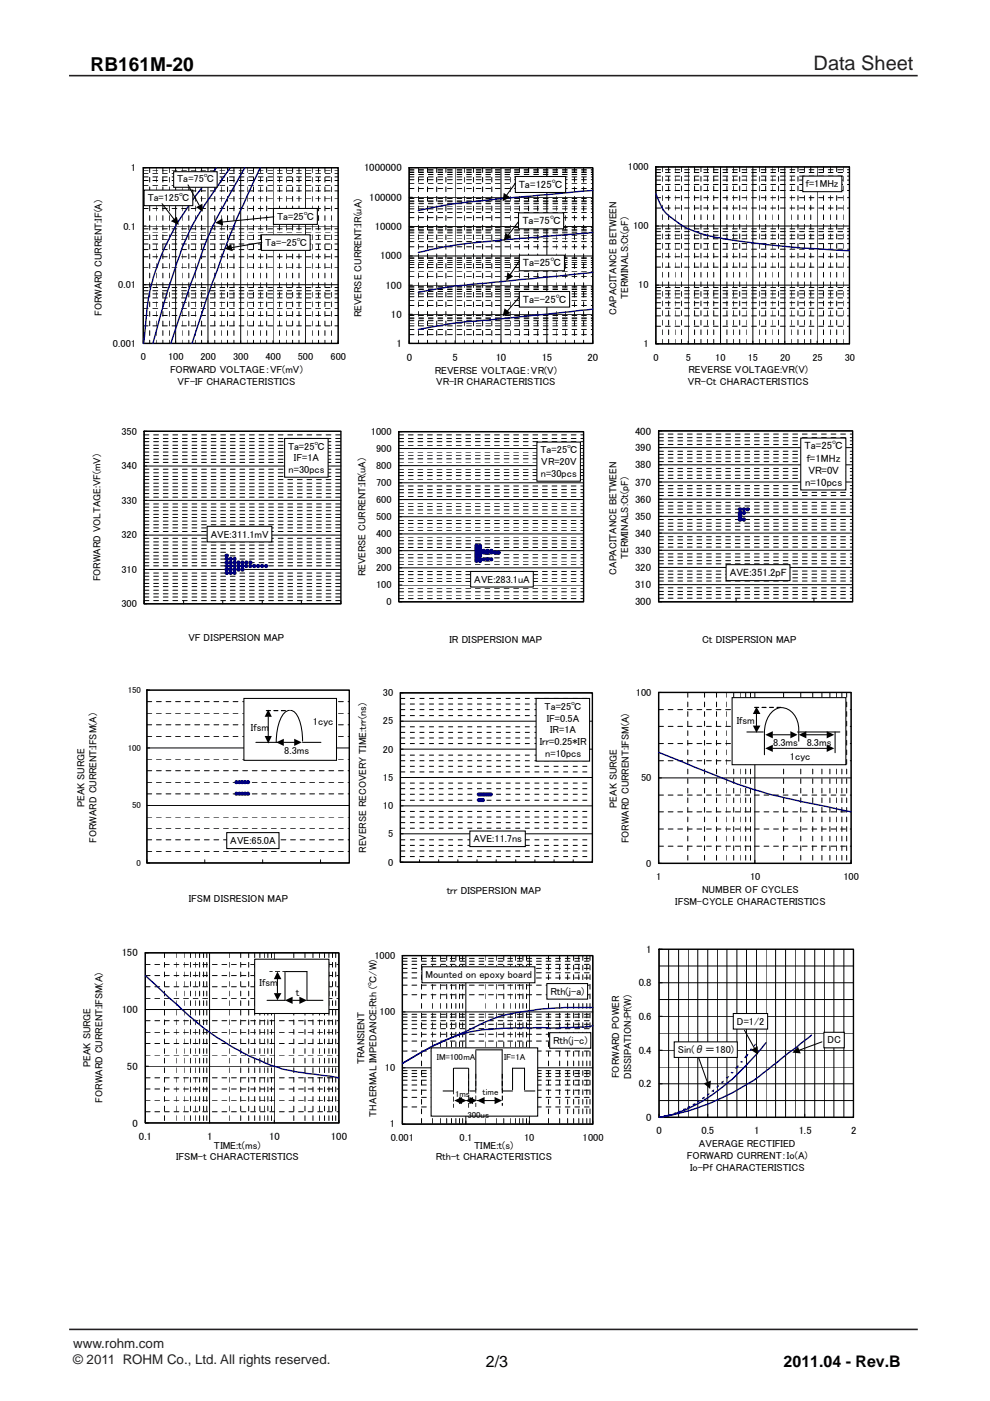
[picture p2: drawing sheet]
<svg xmlns="http://www.w3.org/2000/svg" width="210mm" height="297mm" viewBox="0 0 210 297" stroke-linecap="round" stroke-linejoin="round" font-family="sans-serif">
<path d="M14.6 16h180M14.7 281.9h180" fill="none" stroke="#231f20" stroke-width=".34"/>
<path d="M84.9 146.9h40.7v35.9h-40.7z" fill="#fff"/>
<g fill="none" stroke="#000" stroke-width=".21" stroke-dasharray="1 1 1 1 1 1 1 1" stroke-linecap="butt">
<path d="M84.9 157.6h40.7M84.9 156.5h40.7M84.9 155.3h40.7M84.9 154.1h40.7M84.9 151.7h40.7M84.9 150.5h40.7M84.9 149.3h40.7M84.9 148.1h40.7M84.9 179.2h40.7M84.9 178.1h40.7M84.9 175.6h40.7M84.9 174.4h40.7"/>
<path d="M84.9 173.2h40.7M84.9 172h40.7M84.9 169.7h40.7M84.9 168.4h40.7M84.9 167.2h40.7M84.9 166h40.7M84.9 163.7h40.7M84.9 162.5h40.7M84.9 161.3h40.7M84.9 160.1h40.7M84.9 181.6h40.7M84.9 180.4h40.7"/>
</g>
<g fill="none" stroke="#000" stroke-width=".21">
<path d="M84.9 158.8h40.7M84.9 152.9h40.7M125.6 146.9h-40.7v35.9h.6M84.9 176.8h40.7M84.9 170.9h40.7M84.9 164.8h40.7M84.9 182.3v.5h40.7v-.5M89 182.3v.5M93 182.3v.5M97.1 182.3v.5M101.2 182.3v.5M105.2 182.3v.5"/>
<path d="M109.4 182.3v.5M113.5 182.3v.5M117.5 182.3v.5M121.6 182.3v.5"/>
</g>
<path d="M84.9 146.9h40.7v35.9h-40.7z" fill="none" stroke="#000" stroke-width=".29"/>
<g fill="#000080" stroke="#000080" stroke-width=".29">
<circle cx="101.6" cy="169.6" r=".31"/>
<circle cx="102" cy="169.6" r=".29"/>
<circle cx="102.4" cy="169.6" r=".29"/>
<circle cx="101.6" cy="168.4" r=".32"/>
<circle cx="102" cy="168.4" r=".29"/>
<circle cx="102.4" cy="168.4" r=".29"/>
<circle cx="102.8" cy="168.4" r=".31"/>
<circle cx="103.2" cy="168.4" r=".31"/>
<circle cx="103.7" cy="168.4" r=".32"/>
<circle cx="104.1" cy="168.4" r=".32"/>
</g>
<g fill="#fff" stroke="#000" stroke-width=".22">
<path d="M99.7 176.2h11.7v3.3h-11.7z" fill-rule="evenodd"/>
<path d="M113.7 148.1h11.4v13.3h-11.4z" fill-rule="evenodd"/>
</g>
<path d="M30.4 35.6h41.3v37.2h-41.3z" fill="#fff"/>
<g fill="none" stroke="#000" stroke-width=".21" stroke-dasharray="1 1 1 1 1 1 1 1">
<path d="M30.4 39.3h41.3M30.4 38.3h41.3M30.4 37.5h41.3M30.4 36.7h41.3M30.4 36.1h41.3M31.7 35.6v37.2M33.1 35.6v37.2M34.5 35.6v37.2M35.9 35.6v37.2M38.6 35.6v37.2M40 35.6v37.2M41.4 35.6v37.2"/>
<path d="M42.8 35.6v37.2M45.6 35.6v37.2M46.9 35.6v37.2M48.3 35.6v37.2M49.6 35.6v37.2M52.4 35.6v37.2M53.8 35.6v37.2M55.2 35.6v37.2M56.6 35.6v37.2M59.3 35.6v37.2M60.7 35.6v37.2M62.1 35.6v37.2"/>
<path d="M63.4 35.6v37.2M66.2 35.6v37.2M67.6 35.6v37.2M68.9 35.6v37.2M70.3 35.6v37.2M30.4 56.6h41.3M30.4 54.4h41.3M30.4 52.9h41.3M30.4 51.7h41.3M30.4 50.7h41.3M30.4 49.9h41.3M30.4 49.2h41.3"/>
<path d="M30.4 48.5h41.3M30.4 44.2h41.3M30.4 42h41.3M30.4 40.5h41.3M30.4 69.1h41.3M30.4 66.9h41.3M30.4 65.4h41.3M30.4 64.1h41.3M30.4 63.2h41.3M30.4 62.3h41.3M30.4 61.6h41.3M30.4 61h41.3"/>
</g>
<path d="M37.3 35.6v37.2M44.1 35.6v37.2M51.1 35.6v37.2M57.9 35.6v37.2M64.8 35.6v37.2M30.4 47.9h41.3M30.4 72.2v.6h41.3v-37.2h-41.3v37.2h.6M30.4 60.4h41.3" fill="none" stroke="#000" stroke-width=".21"/>
<path d="M30.4 35.6h41.3v37.2h-41.3z" fill="none" stroke="#000" stroke-width=".29"/>
<path d="M45.9 35.6l-3.4 4.6a53.6 53.6 0 0 0-10.2 19.4 54.3 54.3 0 0 0-1.7 11.7l-.1 1.5M48.9 35.6l-5.5 7.8-2.3 3.8a49.4 49.4 0 0 0-4.1 10.1l-1.5 4.6-3.1 10.9M51.9 35.6l-2.6 4.6a85.5 85.5 0 0 0-6 12.1l-2.9 8.1-4.2 12.4M55.2 35.6a189.2 189.2 0 0 0-8 18.6l-3.4 9.3-3.1 9.3" fill="none" stroke="#000080" stroke-width=".29"/>
<g fill="#fff" stroke="#000" stroke-width=".22">
<path d="M55.5 49.8h10.3v3.3h-10.3z" fill-rule="evenodd"/>
<path d="M30.6 40.3h10.3v3.3h-10.3z" fill-rule="evenodd"/>
<path d="M36.8 36.4h9.3v3.3h-9.3z" fill-rule="evenodd"/>
<path d="M58 44.2h9.3v3.4h-9.3z" fill-rule="evenodd"/>
</g>
<path d="M39.9 39.2l2.3 4.3M34.4 43.2l2.5 3.3M55.5 51.4l-6.3 1.1M58.1 46l-10.9 1.1" fill="none" stroke="#000" stroke-width=".22"/>
<path d="M36.2 46.9l1.3-.9 .4 1.7zM41.6 43.9l1.3-.7 .1 1.7zM45.6 47.2l1.6-.9 .1 1.5zM47.7 52.7l1.3-1 .4 1.6z" fill="#000"/>
<path d="M86.8 35.6h38.9v37.2h-38.9z" fill="#fff"/>
<g fill="none" stroke="#000" stroke-width=".21" stroke-dasharray="1 1 1 1 1 1 1 1">
<path d="M86.8 40h38.9M86.8 38.9h38.9M86.8 38.1h38.9M86.8 37.5h38.9M86.8 37h38.9M86.8 36.6h38.9M86.8 36.2h38.9M86.8 35.9h38.9M88.7 35.6v37.2M90.7 35.6v37.2M92.6 35.6v37.2M94.6 35.6v37.2"/>
<path d="M98.5 35.6v37.2M100.4 35.6v37.2M102.4 35.6v37.2M104.3 35.6v37.2M108.2 35.6v37.2M110.2 35.6v37.2M112.1 35.6v37.2M114 35.6v37.2M117.9 35.6v37.2M119.9 35.6v37.2M121.8 35.6v37.2M123.8 35.6v37.2"/>
<path d="M86.8 58.6h38.9M86.8 57.5h38.9M86.8 56.7h38.9M86.8 56h38.9M86.8 55.6h38.9M86.8 55.2h38.9M86.8 54.8h38.9M86.8 54.5h38.9M86.8 52.3h38.9M86.8 51.2h38.9M86.8 50.5h38.9M86.8 49.9h38.9"/>
<path d="M86.8 49.4h38.9M86.8 48.9h38.9M86.8 48.6h38.9M86.8 48.3h38.9M86.8 46.1h38.9M86.8 45h38.9M86.8 44.3h38.9M86.8 43.7h38.9M86.8 43.2h38.9M86.8 42.8h38.9M86.8 42.4h38.9M86.8 42.1h38.9"/>
<path d="M86.8 71h38.9M86.8 69.8h38.9M86.8 69.1h38.9M86.8 68.5h38.9M86.8 68h38.9M86.8 67.6h38.9M86.8 67.2h38.9M86.8 66.9h38.9M86.8 64.8h38.9M86.8 63.7h38.9M86.8 62.9h38.9M86.8 62.3h38.9"/>
<path d="M86.8 61.8h38.9M86.8 61.4h38.9M86.8 61h38.9M86.8 60.7h38.9"/>
</g>
<path d="M96.5 35.6v37.2M106.3 35.6v37.2M116 35.6v37.2M86.8 54.3h38.9M86.8 48h38.9M86.8 41.8h38.9M86.8 72.2v.6h38.9v-37.2h-38.9v37.2h.7M86.8 66.6h38.9M86.8 60.5h38.9" fill="none" stroke="#000" stroke-width=".21"/>
<path d="M86.8 35.6h38.9v37.2h-38.9z" fill="none" stroke="#000" stroke-width=".29"/>
<path d="M125.7 57.7l-23.3 2.4a79.9 79.9 0 0 0-13.7 1.9M125.7 49.3l-19 1.6a104.8 104.8 0 0 0-18 2.6M125.7 40.4l-19.4 1.8a109.3 109.3 0 0 0-17.6 2.4M125.7 65.5l-22.3 2.4a84.9 84.9 0 0 0-14.7 1.9" fill="none" stroke="#000080" stroke-width=".29"/>
<g fill="#fff" stroke="#000" stroke-width=".22">
<path d="M109.3 37.4h10.7v3.4h-10.7z" fill-rule="evenodd"/>
<path d="M110 45.1h9.5v3.4h-9.5z" fill-rule="evenodd"/>
<path d="M110.2 54.1h9.5v3.3h-9.5z" fill-rule="evenodd"/>
<path d="M110.2 61.8h10.6v3.3h-10.6z" fill-rule="evenodd"/>
</g>
<path d="M109.3 38.9l-1.9 2.5M110 47l-2.2 2.9M110.2 55.4l-2 2.9M110.2 63l-2.6 3" fill="none" stroke="#000" stroke-width=".22"/>
<path d="M106.8 40.9l1.4 .9-1.6 .9zM107.2 49.4l1.3 .9-1.7 .8zM107.6 57.7l1.3 .9-1.5 .9zM107 65.4l1.3 1-1.7 .7z" fill="#000"/>
<path d="M139.1 35.4h41.1v37.5h-41.1z" fill="#fff"/>
<g fill="none" stroke="#000" stroke-width=".21" stroke-dasharray="1 1 1 1 1 1 1 1">
<path d="M139.1 39.1h41.1M139.1 38.2h41.1M139.1 37.3h41.1M139.1 36.6h41.1M139.1 36h41.1M140.5 35.4v37.5M141.8 35.4v37.5M143.2 35.4v37.5M144.5 35.4v37.5M147.3 35.4v37.5M148.7 35.4v37.5M150 35.4v37.5"/>
<path d="M151.4 35.4v37.5M154.2 35.4v37.5M155.5 35.4v37.5M156.9 35.4v37.5M158.2 35.4v37.5M161 35.4v37.5M162.4 35.4v37.5M163.7 35.4v37.5M165.1 35.4v37.5M167.8 35.4v37.5M169.2 35.4v37.5M170.6 35.4v37.5"/>
<path d="M172 35.4v37.5M174.7 35.4v37.5M176.1 35.4v37.5M177.5 35.4v37.5M178.8 35.4v37.5M139.1 56.6h41.1M139.1 54.4h41.1M139.1 52.8h41.1M139.1 51.6h41.1M139.1 50.6h41.1M139.1 49.9h41.1M139.1 49.1h41.1"/>
<path d="M139.1 48.5h41.1M139.1 44.1h41.1M139.1 41.9h41.1M139.1 40.4h41.1M139.1 69.2h41.1M139.1 67h41.1M139.1 65.4h41.1M139.1 64.2h41.1M139.1 63.2h41.1M139.1 62.3h41.1M139.1 61.6h41.1M139.1 61h41.1"/>
</g>
<path d="M146 35.4v37.5M152.8 35.4v37.5M159.7 35.4v37.5M166.5 35.4v37.5M173.3 35.4v37.5M139.1 47.9h41.1M139.1 72.3v.6h41.1v-37.5h-41.1v37.5h.6M139.1 60.5h41.1" fill="none" stroke="#000" stroke-width=".21"/>
<path d="M139.1 35.4h41.1v37.5h-41.1z" fill="none" stroke="#000" stroke-width=".29"/>
<path d="M139.1 41.1l.2 .4a8.9 8.9 0 0 0 4.4 5.6l.5 .4a13.5 13.5 0 0 0 4.2 1.9 77.7 77.7 0 0 0 15 2.5l6.5 .7 10.3 .6" fill="none" stroke="#000080" stroke-width=".29"/>
<path d="M170.3 37.3h8.3v3.3h-8.3z" fill-rule="evenodd" fill="#fff" stroke="#000" stroke-width=".22"/>
<path d="M30.6 91.4h41.7v36.6h-41.7z" fill="#fff"/>
<g fill="none" stroke="#000" stroke-width=".21" stroke-dasharray="1 1 1 1 1 1 1 1">
<path d="M30.6 99.5h41.7M30.6 98h41.7M30.6 97.4h41.7M30.6 96.6h41.7M30.6 95.8h41.7M30.6 95.1h41.7M30.6 94.4h41.7M30.6 93.6h41.7M30.6 93h41.7M30.6 92.2h41.7M30.6 120h41.7M30.6 119.3h41.7"/>
<path d="M30.6 118.5h41.7M30.6 117.9h41.7M30.6 117.1h41.7M30.6 116.3h41.7M30.6 115.6h41.7M30.6 114.9h41.7M30.6 114.1h41.7M30.6 112.7h41.7M30.6 111.9h41.7M30.6 111.3h41.7M30.6 110.5h41.7M30.6 109.7h41.7"/>
<path d="M30.6 109.1h41.7M30.6 108.3h41.7M30.6 107.5h41.7M30.6 106.8h41.7M30.6 105.4h41.7M30.6 104.6h41.7M30.6 103.9h41.7M30.6 103.2h41.7M30.6 102.4h41.7M30.6 101.7h41.7M30.6 101h41.7M30.6 100.2h41.7"/>
<path d="M30.6 127.3h41.7M30.6 126.6h41.7M30.6 125.9h41.7M30.6 125.1h41.7M30.6 124.4h41.7M30.6 123.7h41.7M30.6 122.9h41.7M30.6 122.2h41.7M30.6 121.5h41.7"/>
</g>
<path d="M30.6 98.8h41.7M72.3 91.4h-41.7v36.6h.6M30.6 113.5h41.7M30.6 106.1h41.7M30.6 120.7h41.7M30.6 127.4v.6h41.7v-.6M38.9 127.4v.6M47.2 127.4v.6M55.6 127.4v.6M63.9 127.4v.6" fill="none" stroke="#000" stroke-width=".21"/>
<path d="M30.6 91.4h41.7v36.6h-41.7z" fill="none" stroke="#000" stroke-width=".29"/>
<g fill="#000080" stroke="#000080" stroke-width=".29">
<circle cx="48.1" cy="121.5" r=".32"/>
<circle cx="48.9" cy="121.5" r=".29"/>
<circle cx="49.8" cy="121.5" r=".29"/>
<circle cx="48.1" cy="120.7" r=".33"/>
<circle cx="48.9" cy="120.7" r=".31"/>
<circle cx="49.7" cy="120.7" r=".31"/>
<circle cx="50.6" cy="120.7" r=".32"/>
<circle cx="51.4" cy="120.7" r=".33"/>
<circle cx="48.1" cy="120" r=".32"/>
<circle cx="48.9" cy="120" r=".29"/>
<circle cx="49.8" cy="120" r=".29"/>
<circle cx="50.6" cy="120" r=".3"/>
<circle cx="51.4" cy="120" r=".31"/>
<circle cx="52.3" cy="120" r=".31"/>
<circle cx="53.1" cy="120" r=".31"/>
<circle cx="54" cy="120" r=".32"/>
<circle cx="54.7" cy="120" r=".29"/>
<circle cx="55.6" cy="120" r=".29"/>
<circle cx="56.4" cy="120" r=".29"/>
<circle cx="48.1" cy="119.3" r=".32"/>
<circle cx="48.9" cy="119.3" r=".29"/>
<circle cx="49.8" cy="119.3" r=".29"/>
<circle cx="50.6" cy="119.3" r=".31"/>
<circle cx="51.4" cy="119.3" r=".31"/>
<circle cx="52.3" cy="119.3" r=".31"/>
<circle cx="53.1" cy="119.3" r=".31"/>
<circle cx="48.1" cy="118.5" r=".32"/>
<circle cx="48.9" cy="118.5" r=".29"/>
<circle cx="49.8" cy="118.5" r=".29"/>
<circle cx="48.1" cy="117.8" r=".32"/>
</g>
<g fill="#fff" stroke="#000" stroke-width=".22">
<path d="M43.9 111.6h13.8v3.3h-13.8z" fill-rule="evenodd"/>
<path d="M60.4 93h9.2v8.2h-9.2z" fill-rule="evenodd"/>
</g>
<path d="M84.6 91.5h39.2v36.1h-39.2z" fill="#fff"/>
<g fill="none" stroke="#000" stroke-width=".21" stroke-dasharray="1 1 1 1 1 1 1 1">
<path d="M84.6 99.5h39.2M84.6 98h39.2M84.6 97.3h39.2M84.6 96.5h39.2M84.6 95.8h39.2M84.6 94.4h39.2M84.6 93.6h39.2M84.6 93h39.2M84.6 92.2h39.2M84.6 119.6h39.2M84.6 119h39.2M84.6 118.3h39.2"/>
<path d="M84.6 117.5h39.2M84.6 116.1h39.2M84.6 115.3h39.2M84.6 114.6h39.2M84.6 113.9h39.2M84.6 112.4h39.2M84.6 111.8h39.2M84.6 111h39.2M84.6 110.3h39.2M84.6 108.8h39.2M84.6 108.1h39.2M84.6 107.4h39.2"/>
<path d="M84.6 106.7h39.2M84.6 105.2h39.2M84.6 104.5h39.2M84.6 103.8h39.2M84.6 103h39.2M84.6 101.6h39.2M84.6 100.8h39.2M84.6 100.2h39.2M84.6 126.9h39.2M84.6 126.2h39.2M84.6 125.5h39.2M84.6 124.7h39.2"/>
<path d="M84.6 123.3h39.2M84.6 122.6h39.2M84.6 121.8h39.2M84.6 121.2h39.2"/>
</g>
<path d="M84.6 98.7h39.2M84.6 95.1h39.2M123.8 91.5h-39.2v36.1h.7M84.6 116.8h39.2M84.6 113.2h39.2M84.6 109.6h39.2M84.6 105.9h39.2M84.6 102.4h39.2M84.6 124h39.2M84.6 120.4h39.2M84.6 127.6h39.2" fill="none" stroke="#000" stroke-width=".21"/>
<path d="M84.6 91.5h39.2v36.1h-39.2z" fill="none" stroke="#000" stroke-width=".29"/>
<g fill="#000080" stroke="#000080" stroke-width=".29">
<circle cx="101.1" cy="118.9" r=".29"/>
<circle cx="101.8" cy="118.9" r=".29"/>
<circle cx="101.1" cy="118.6" r=".29"/>
<circle cx="101.8" cy="118.6" r=".29"/>
<circle cx="102.6" cy="118.6" r=".32"/>
<circle cx="103.4" cy="118.6" r=".31"/>
<circle cx="104.2" cy="118.6" r=".29"/>
<circle cx="101.1" cy="118.2" r=".29"/>
<circle cx="101.1" cy="117.9" r=".29"/>
<circle cx="101.8" cy="117.9" r=".29"/>
<circle cx="101.1" cy="117.5" r=".29"/>
<circle cx="101.8" cy="117.5" r=".29"/>
<circle cx="101.1" cy="117.1" r=".29"/>
<circle cx="101.8" cy="117.1" r=".29"/>
<circle cx="102.6" cy="117.1" r=".32"/>
<circle cx="103.4" cy="117.1" r=".31"/>
<circle cx="104.2" cy="117.1" r=".29"/>
<circle cx="105" cy="117.1" r=".32"/>
<circle cx="105.8" cy="117.1" r=".31"/>
<circle cx="101.1" cy="116.8" r=".29"/>
<circle cx="101.8" cy="116.8" r=".29"/>
<circle cx="102.6" cy="116.8" r=".32"/>
<circle cx="103.4" cy="116.8" r=".31"/>
<circle cx="104.2" cy="116.8" r=".29"/>
<circle cx="101" cy="116.4" r=".31"/>
<circle cx="101.8" cy="116.4" r=".31"/>
<circle cx="101.1" cy="116" r=".29"/>
<circle cx="101.8" cy="116" r=".29"/>
<circle cx="101.1" cy="115.7" r=".29"/>
<circle cx="101.8" cy="115.7" r=".29"/>
</g>
<g fill="#fff" stroke="#000" stroke-width=".22">
<path d="M113.9 93.7h9.2v8.3h-9.2z" fill-rule="evenodd"/>
<path d="M99.8 121.2h13.3v3.3h-13.3z" fill-rule="evenodd"/>
</g>
<path d="M139.7 91.4h41.1v36.2h-41.1z" fill="#fff"/>
<g fill="none" stroke="#000" stroke-width=".21" stroke-dasharray="1 1 1 1 1 1 1 1">
<path d="M139.7 100h41.1M139.7 99.3h41.1M139.7 97.9h41.1M139.7 97.1h41.1M139.7 96.4h41.1M139.7 95.7h41.1M139.7 94.2h41.1M139.7 93.5h41.1M139.7 92.8h41.1M139.7 92h41.1M139.7 119.5h41.1M139.7 118.9h41.1"/>
<path d="M139.7 118.1h41.1M139.7 117.4h41.1M139.7 116h41.1M139.7 115.2h41.1M139.7 114.5h41.1M139.7 113.8h41.1M139.7 112.4h41.1M139.7 111.6h41.1M139.7 110.9h41.1M139.7 110.2h41.1M139.7 108.7h41.1M139.7 108h41.1"/>
<path d="M139.7 107.3h41.1M139.7 106.5h41.1M139.7 105.1h41.1M139.7 104.4h41.1M139.7 103.6h41.1M139.7 103h41.1M139.7 101.4h41.1M139.7 100.8h41.1M139.7 126.8h41.1M139.7 126.1h41.1M139.7 125.4h41.1M139.7 124.6h41.1"/>
<path d="M139.7 123.2h41.1M139.7 122.5h41.1M139.7 121.8h41.1M139.7 121.1h41.1"/>
</g>
<g fill="none" stroke="#000" stroke-width=".21">
<path d="M139.7 98.6h41.1M139.7 94.9h41.1M180.8 91.4h-41.1v36.2h.7M139.7 116.7h41.1M139.7 113h41.1M139.7 109.5h41.1M139.7 105.8h41.1M139.7 102.2h41.1M139.7 124h41.1M139.7 120.3h41.1M139.7 126.8v.8h41.1M156.1 126.8v.8"/>
<path d="M172.6 126.8v.8"/>
</g>
<path d="M139.7 91.4h41.1v36.2h-41.1z" fill="none" stroke="#000" stroke-width=".29"/>
<g fill="#000080" stroke="#000080" stroke-width=".29">
<circle cx="157" cy="110.2" r=".33"/>
<circle cx="157.8" cy="110.2" r=".31"/>
<circle cx="157" cy="109.8" r=".32"/>
<circle cx="157" cy="109.4" r=".32"/>
<circle cx="157" cy="109.1" r=".32"/>
<circle cx="157" cy="108.7" r=".33"/>
<circle cx="157.8" cy="108.7" r=".31"/>
<circle cx="157" cy="108" r=".32"/>
<circle cx="157.8" cy="108" r=".29"/>
<circle cx="158.6" cy="108" r=".31"/>
</g>
<g fill="#fff" stroke="#000" stroke-width=".22">
<path d="M154 119.7h13.6v3.4h-13.6z" fill-rule="evenodd"/>
<path d="M169.8 92.9h9.6v11h-9.6z" fill-rule="evenodd"/>
</g>
<path d="M31.2 146.3h42.9v36.7h-42.9z" fill="#fff"/>
<path d="M31.2 156.1h42.9M31.2 153.7h42.9M31.2 151.2h42.9M31.2 148.8h42.9M31.2 178.1h42.9M31.2 175.6h42.9M31.2 173.2h42.9M31.2 168.3h42.9M31.2 165.9h42.9M31.2 163.4h42.9M31.2 161h42.9M31.2 180.5h42.9" fill="none" stroke="#000" stroke-width=".21" stroke-dasharray="1 1 1 1 1 1 1 1"/>
<path d="M31.2 158.6h42.9M74.1 146.3h-42.9v36.7h.6M31.2 170.8h42.9M31.2 182.3v.7h42.9M43.4 182.3v.7M55.7 182.3v.7M68 182.3v.7" fill="none" stroke="#000" stroke-width=".21"/>
<path d="M31.2 146.3h42.9v36.7h-42.9z" fill="none" stroke="#000" stroke-width=".29"/>
<g fill="#000080" stroke="#000080" stroke-width=".29">
<circle cx="50.2" cy="168.3" r=".31"/>
<circle cx="50.8" cy="168.3" r=".29"/>
<circle cx="51.4" cy="168.3" r=".32"/>
<circle cx="52" cy="168.3" r=".32"/>
<circle cx="52.6" cy="168.3" r=".31"/>
<circle cx="50.2" cy="165.8" r=".31"/>
<circle cx="50.8" cy="165.8" r=".29"/>
<circle cx="51.4" cy="165.8" r=".32"/>
<circle cx="52" cy="165.8" r=".32"/>
<circle cx="52.6" cy="165.8" r=".31"/>
</g>
<path d="M48.1 176.5h11.1v3.4h-11.1z" fill-rule="evenodd" fill="#fff" stroke="#000" stroke-width=".22"/>
<path d="M139.7 146.8h40.8v36.2h-40.8z" fill="#fff"/>
<g fill="none" stroke="#000" stroke-width=".21" stroke-dasharray="1 1 1 1 1 1 1 1">
<path d="M139.7 157.6h40.8M139.7 154h40.8M139.7 150.5h40.8M145.9 146.8v36.2M149.4 146.8v36.2M152 146.8v36.2M154 146.8v36.2M155.6 146.8v36.2M157 146.8v36.2M158.2 146.8v36.2M159.2 146.8v36.2M166.2 146.8v36.2"/>
<path d="M169.8 146.8v36.2M172.4 146.8v36.2M174.3 146.8v36.2M176 146.8v36.2M177.4 146.8v36.2M178.6 146.8v36.2M179.6 146.8v36.2M139.7 179.4h40.8M139.7 175.8h40.8M139.7 172.1h40.8M139.7 168.6h40.8M139.7 161.3h40.8"/>
</g>
<path d="M160.1 146.8v36.2M139.7 164.9h40.8M139.7 182.4v.6h40.8v-36.2h-40.8v36.2h.6" fill="none" stroke="#000" stroke-width=".21"/>
<path d="M139.7 146.8h40.8v36.2h-40.8z" fill="none" stroke="#000" stroke-width=".29"/>
<path d="M139.7 159.5l10.2 4.2a95.6 95.6 0 0 0 14 4.9l16.6 3.5" fill="none" stroke="#000080" stroke-width=".29"/>
<path d="M155.3 147.9h24.1v14.2h-24.1z" fill-rule="evenodd" fill="#fff" stroke="#000" stroke-width=".22"/>
<path d="M158.4 155.2h3.5M160.4 151.3v2.5M163.9 155.8h3.7M163.9 158.7h11.4M165.5 150a4.6 4.6 0 0 0-3.3 4.5l-.1 5.5M165.7 150a4.4 4.4 0 0 1 3.7 5M169.2 155.2h8.9M169.4 155.2v1.9M170.9 155.8h4.4M177.1 155.2v4.4" fill="none" stroke="#000" stroke-width=".22"/>
<path d="M159.7 153.8h1.6l-.9 1.6zM160.4 149.9l.9 1.5h-1.6zM162.3 155.8l1.6-.8v1.5zM162.3 158.7l1.6-.8v1.5zM167.6 155l1.6 .8-1.6 .7zM169.4 155.8l1.6-.8v1.5zM175.3 155l1.7 .8-1.7 .7zM175.3 157.9l1.7 .8-1.7 .7z" fill="#000"/>
<path d="M160 149.9h1v.1l-1 .1zM161.6 149.9h.9l.1 .1-1.1 .1v-.1zM163.2 149.9h.9l.1 .1-1 .1zM164.8 149.9h.9l.1 .1-1 .1z" fill="#000"/>
<path d="M30.8 202h41.1v36.1h-41.1z" fill="#fff"/>
<g fill="none" stroke="#000" stroke-width=".21" stroke-dasharray="1 1 1 1 1 1 1 1">
<path d="M30.8 218.9h41.1M30.8 216.4h41.1M30.8 211.7h41.1M30.8 209.2h41.1M30.8 206.8h41.1M30.8 204.5h41.1M34.9 202v36.1M37.3 202v36.1M39 202v36.1M40.4 202v36.1M41.4 202v36.1M42.3 202v36.1"/>
<path d="M43.2 202v36.1M43.9 202v36.1M48.6 202v36.1M51.1 202v36.1M52.7 202v36.1M54 202v36.1M55.1 202v36.1M56 202v36.1M56.8 202v36.1M57.6 202v36.1M62.3 202v36.1M64.7 202v36.1"/>
<path d="M66.4 202v36.1M67.7 202v36.1M68.8 202v36.1M69.8 202v36.1M70.5 202v36.1M71.2 202v36.1M30.8 235.7h41.1M30.8 233.3h41.1M30.8 230.9h41.1M30.8 228.5h41.1M30.8 223.7h41.1M30.8 221.2h41.1"/>
</g>
<path d="M30.8 214h41.1M44.4 202v36.1M58.2 202v36.1M30.8 237.5v.6h41.1v-36.1h-41.1v36.1h.7M30.8 226.1h41.1" fill="none" stroke="#000" stroke-width=".21"/>
<path d="M30.8 202h41.1v36.1h-41.1z" fill="none" stroke="#000" stroke-width=".29"/>
<path d="M30.8 206.8a170 170 0 0 0 13.6 12.1l1.7 1.1a50 50 0 0 0 14.6 6.8l2.6 .5 8.6 1.2" fill="none" stroke="#000080" stroke-width=".29"/>
<path d="M54 203.4h15.8v11.5h-15.8z" fill-rule="evenodd" fill="#fff" stroke="#000" stroke-width=".22"/>
<path d="M58.8 207.5v3.1M60.5 206v6.1h-3.9M60.7 206h4.4v6.1h3.4M62.1 212.1h1.5" fill="none" stroke="#000" stroke-width=".22"/>
<path d="M58.1 210.6h1.6l-.9 1.5zM58.8 206l.9 1.6h-1.6zM60.5 212.1l1.6-.8v1.6zM63.5 211.3l1.6 .8-1.6 .8z" fill="#000"/>
<path d="M57.1 205.9h.7v.2h-.7zM58.3 205.9l1.1 .1-1.1 .1zM59.9 206l1.1-.1v.2z" fill="#000"/>
<path d="M85.3 202.6h40.4v35.7h-40.4z" fill="#fff"/>
<g fill="none" stroke="#000" stroke-width=".21" stroke-dasharray="1 1 1 1 1 1 1 1">
<path d="M85.3 219.3h40.4M85.3 218.1h40.4M85.3 217.2h40.4M85.3 216.4h40.4M85.3 215.6h40.4M85.3 215.1h40.4M85.3 210.9h40.4M85.3 208.9h40.4M85.3 207.3h40.4M85.3 206.2h40.4M85.3 205.3h40.4M85.3 204.5h40.4"/>
<path d="M85.3 203.8h40.4M85.3 203.2h40.4M89.4 202.6v35.7M91.7 202.6v35.7M93.4 202.6v35.7M94.7 202.6v35.7M95.8 202.6v35.7M96.7 202.6v35.7M97.5 202.6v35.7M98.1 202.6v35.7M102.9 202.6v35.7M105.2 202.6v35.7"/>
<path d="M106.8 202.6v35.7M108.2 202.6v35.7M109.3 202.6v35.7M110.2 202.6v35.7M110.9 202.6v35.7M111.7 202.6v35.7M116.3 202.6v35.7M118.7 202.6v35.7M120.4 202.6v35.7M121.7 202.6v35.7M122.8 202.6v35.7M123.6 202.6v35.7"/>
<path d="M124.5 202.6v35.7M125.1 202.6v35.7M85.3 234.7h40.4M85.3 232.7h40.4M85.3 231.1h40.4M85.3 230h40.4M85.3 229h40.4M85.3 228.3h40.4M85.3 227.6h40.4M85.3 227h40.4M85.3 222.8h40.4M85.3 220.7h40.4"/>
</g>
<path d="M85.3 214.5h40.4M98.8 202.6v35.7M112.3 202.6v35.7M125.7 202.6v35.7h-40.4v-.6M125.7 202.6h-40.4v35.7h.6M85.3 226.4h40.4" fill="none" stroke="#000" stroke-width=".21"/>
<path d="M85.3 202.6h40.4v35.7h-40.4z" fill="none" stroke="#000" stroke-width=".29"/>
<path d="M125.7 213.6h-1.5a66.3 66.3 0 0 0-18.7 2l-13.5 6.1M125.7 217.5l-1.7 .3-6.5 .2-8.6-.1-5.1 .4a26.4 26.4 0 0 0-10.9 3l-.9 .4M85.3 225.5l6.7-3.8z" fill="none" stroke="#000080" stroke-width=".29"/>
<g fill="#fff" stroke="#000" stroke-width=".22">
<path d="M116 208.5h8.6v3.3h-8.6z" fill-rule="evenodd"/>
<path d="M116.6 218.9h8.7v3.3h-8.7z" fill-rule="evenodd"/>
<path d="M89.5 205h24v3.4h-24z" fill-rule="evenodd"/>
</g>
<g fill="none" stroke="#000" stroke-width=".21">
<path d="M139.8 215.5h41.2M139.8 208.4h41.2M139.8 219h41.2M139.8 211.9h41.2M139.8 204.8h41.2M141.8 201.3v35.6M143.9 201.3v35.6M146 201.3v35.6M148 201.3v35.6M150.1 201.3v35.6M152.1 201.3v35.6M154.2 201.3v35.6"/>
<path d="M156.3 201.3v35.6M158.3 201.3v35.6M160.4 201.3v35.6M162.5 201.3v35.6M164.5 201.3v35.6M166.6 201.3v35.6M168.7 201.3v35.6M170.7 201.3v35.6M172.8 201.3v35.6M174.8 201.3v35.6M176.9 201.3v35.6M179 201.3v35.6"/>
<path d="M181 201.3v35.6h-41.2v-.7M181 201.3h-41.2v35.6h.7M139.8 229.8h41.2M139.8 222.7h41.2M139.8 233.3h41.2M139.8 226.2h41.2"/>
</g>
<path d="M139.8 201.3h41.2v35.6h-41.2z" fill="none" stroke="#000" stroke-width=".29"/>
<path d="M172.1 219.5l-6.6 5.1a46.8 46.8 0 0 1-6.9 5.2 49.3 49.3 0 0 1-18.8 7.1" fill="none" stroke="#000080" stroke-width=".29"/>
<g fill="#000080">
<path d="M139.8 236.7l.4-.1v.3h-.4z"/>
<path d="M140.8 236.5h.6l.1 .2-.7 .1z"/>
<path d="M141.6 236.3l.6-.1 .1 .3-.6 .1z"/>
<path d="M142.9 236l.5-.2 .1 .3-.6 .1z"/>
<path d="M143.8 235.6l.6-.1v.2l-.6 .2z"/>
<path d="M144.9 235.1l.6-.2v.4l-.6 .2z"/>
<path d="M145.8 234.7l.6-.3v.4l-.6 .1z"/>
<path d="M146.9 234.1l.6-.3v.4l-.5 .2z"/>
<path d="M147.8 233.5l.6-.2v.2l-.5 .3z"/>
<path d="M148.9 232.7l.5-.2 .1 .3-.6 .3z"/>
<path d="M149.9 232.1l.6-.4v.4l-.6 .2z"/>
<path d="M151 231.2l.5-.2v.2l-.5 .4z"/>
<path d="M152 230.4l.5-.4v.4l-.5 .2z"/>
<path d="M153.2 229.4h.1l-.1 .4z"/>
<path d="M153 229.4l.5-.3v.3l-.5 .3z"/>
<path d="M153.9 228.5l.4-.2v.2z"/>
<path d="M154.3 228.2h.4l-.4 .5h-.2z"/>
<path d="M155.1 227.2l.3 .1-.1 .2h-.4z"/>
<path d="M155.3 227.3h.3l-.2 .3h-.3z"/>
<path d="M156.1 226.1h.4l-.3 .5h-.3z"/>
<path d="M156.4 225.9l.3 .1-.2 .5h-.4z"/>
<path d="M157.1 225h.4l-.2 .2h-.3z"/>
<path d="M157.3 225h.3l-.1 .3h-.4z"/>
<path d="M158.2 223.8h.2l-.2 .6-.4-.1z"/>
<path d="M158.5 223.4l.3 .1-.3 .5h-.3z"/>
<path d="M159.2 222.3h.3l-.2 .5h-.3z"/>
<path d="M159.2 222.7l.4-.1z"/>
<path d="M160.1 221.3h.3l-.3 .5h-.2z"/>
</g>
<g fill="#000080">
<path d="M151.2 231.2l.1 .3z"/>
<path d="M152.2 230.4l.1 .2z"/>
</g>
<path d="M162.5 221.1a54.9 54.9 0 0 1-11.4 11 27.1 27.1 0 0 1-11.3 4.8" fill="none" stroke="#000080" stroke-width=".29"/>
<g fill="#fff" stroke="#000" stroke-width=".22">
<path d="M174.8 218.9h4.3v3.3h-4.3z" fill-rule="evenodd"/>
<path d="M155.5 214.9h7.3v3.3h-7.3z" fill-rule="evenodd"/>
<path d="M143 220.9h13.4v3.3h-13.4z" fill-rule="evenodd"/>
</g>
<path d="M157.9 218.4l2.1 3.8M148.2 224.2l1.8 5.2M174.3 220.9l-4.8 1.8" fill="none" stroke="#000" stroke-width=".22"/>
<path d="M149.3 229.7l1.5-.6-.2 1.8zM159.3 222.6l1.4-.8 .1 1.8zM169.2 221.9l.6 1.5-1.7-.2z" fill="#000"/>
<path d="M51.7 148.1h19.7v13.1h-19.7z" fill-rule="evenodd" fill="#fff" stroke="#000" stroke-width=".22"/>
<path d="M54.3 157.4h4.5M56.9 152v4M60.2 157.4h2.3M61.4 150.6a2.32 2.32 0 0 0-1.8 1.6 11.9 11.9 0 0 0-1 5.2M61.6 150.6a2.14 2.14 0 0 1 1.7 1.6 12.1 12.1 0 0 1 .9 4.9M64.2 157.4h3.9" fill="none" stroke="#000" stroke-width=".22"/>
<path d="M56.1 156h1.6l-.8 1.6zM56.9 150.5l.8 1.5h-1.6zM58.6 157.4l1.6-.8v1.6zM62.4 156.6l1.6 .8-1.6 .8z" fill="#000"/>
<path d="M56.5 150.5h.9l.1 .2-1 .1zM58 150.5l1.1 .1-.1 .2h-.9zM59.6 150.5h1v.2l-1 .1z" fill="#000"/>
<path d="M91.4 222.2h22.6v14.4h-22.6z" fill-rule="evenodd" fill="#fff" stroke="#000" stroke-width=".22"/>
<g fill="none" stroke="#000" stroke-width=".22">
<path d="M94 231.3h2.2M96.2 226.5v4.6M96.4 226.5h2.8M99 233.3h.1M99.4 226.5v4.8M99.7 231.3h1.2M100.9 222.8v8.3M100.9 222.6h5.6v8.5M101.2 233.3h.1M102.7 233.3h2.3M106.5 231.3h2.2M108.7 231.1v-4.6h2.6v4.6"/>
<path d="M111.3 231.3h2.2"/>
</g>
<g fill="#000">
<path d="M96.1 227.8h.2v1.1h-.2zM96.1 229.4h.2v1.1h-.2zM96.1 230.9l.2 .1-.1 1.1zM96.1 232.5h.2l-.1 1.1zM96.1 234h.2v.9h-.2zM99.3 227.7h.2l-.1 1.1zM99.3 229.2h.2l-.1 1.1zM99.3 230.8h.2v1h-.2zM99.3 232.3h.2v1h-.2zM99.3 233.8h.2v1.1h-.2zM100.8 227.7h.2l-.1 1.1zM100.8 229.2h.2l-.1 1.1z"/>
<path d="M100.8 230.7l.2 .1v1h-.2zM100.8 232.2l.2 .1v1h-.2zM100.8 233.8h.2v.9h-.2zM106.4 227.7l.3 .1v.8l-.2 .2zM106.4 229.2l.3 .1-.1 1-.2-.1zM106.4 230.8h.3l-.1 1h-.2zM106.4 232.3l.2-.1 .1 .2-.1 .9h-.2zM106.4 233.8l.3 .1v.5l-.2 .1z"/>
</g>
<path d="M97.4 232.6l1.6 .7-1.6 .8zM96.4 233.3l1.6-.7v1.5zM99.6 232.6l1.6 .7-1.6 .8zM98.8 233.3l1.5-.7v1.5zM101.2 233.3l1.6-.7v1.5zM104.9 232.6l1.6 .7-1.6 .8z" fill="#000"/>
<text font-size="4.2" fill="#231f20" x="172.6" y="14.9">Data Sheet</text>
<text font-size="4.1" x="19.2" y="15.2">RB161M-20</text>
<g font-size="3.4">
<text x="103" y="289.8">2/3</text>
<text x="166.2" y="289.8">2011.04 - Rev.B</text>
</g>
<g font-size="2.8" fill="#231f20">
<text x="15.5" y="285.8">www.rohm.com</text>
<text x="15.5" y="289.2">© 2011 ROHM Co., Ltd. All rights reserved.</text>
</g>
<g font-size="2.2">
<text x="27.8" y="36.2">1</text>
<text x="37.6" y="38.7">Ta=75℃</text>
<text x="77.2" y="36.3">1000000</text>
<text x="110.1" y="39.9">Ta=125℃</text>
<text x="133.2" y="36.1">1000</text>
<text x="170.9" y="39.7">f=1MHz</text>
<text x="31.3" y="42.7">Ta=125℃</text>
<text x="58.8" y="46.6">Ta=25℃</text>
<text x="78.3" y="42.6">100000</text>
<text x="110.8" y="47.6">Ta=75℃</text>
<text x="26.2" y="48.7">0.1</text>
<text x="56.2" y="52.2">Ta=-25℃</text>
<text x="79.5" y="48.8">10000</text>
<text x="134.3" y="48.6">100</text>
<text x="80.6" y="54.9">1000</text>
<text x="110.9" y="56.5">Ta=25℃</text>
<text x="25.1" y="61.1">0.01</text>
<text x="81.8" y="61.2">100</text>
<text x="110.9" y="64.2">Ta=-25℃</text>
<text x="133.3" y="63.3" transform="rotate(-90 133.3 63.3)">TERMINALS:Ct(pF)</text>
<text x="135.4" y="61.1">10</text>
<text x="21.6" y="67" transform="rotate(-90 21.6 67)">FORWARD CURRENT:IF(A)</text>
<text x="76.7" y="67.2" transform="rotate(-90 76.7 67.2)">REVERSE CURRENT:IR(uA)</text>
<text x="82.9" y="67.4">10</text>
<text x="130.7" y="66.7" transform="rotate(-90 130.7 66.7)">CAPACITANCE BETWEEN</text>
<text x="24" y="73.5">0.001</text>
<text x="29.9" y="76.3">0</text>
<text x="35.6" y="76.3">100</text>
<text x="42.5" y="76.3">200</text>
<text x="49.4" y="76.3">300</text>
<text x="56.3" y="76.3">400</text>
<text x="63.2" y="76.3">500</text>
<text x="70.1" y="76.3">600</text>
<text x="84.1" y="73.6">1</text>
<text x="86.3" y="76.5">0</text>
<text x="96" y="76.5">5</text>
<text x="105.2" y="76.5">10</text>
<text x="114.9" y="76.5">15</text>
<text x="124.6" y="76.5">20</text>
<text x="136.5" y="73.7">1</text>
<text x="138.6" y="76.5">0</text>
<text x="145.5" y="76.5">5</text>
<text x="151.7" y="76.5">10</text>
<text x="158.6" y="76.5">15</text>
<text x="165.4" y="76.5">20</text>
<text x="172.3" y="76.5">25</text>
<text x="179.2" y="76.5">30</text>
<text x="36.1" y="79.2">FORWARD VOLTAGE：VF(mV)</text>
<text x="37.7" y="81.6">VF-IF CHARACTERISTICS</text>
<text x="92.2" y="79.2">REVERSE VOLTAGE：VR(V)</text>
<text x="92.5" y="81.7">VR-IR CHARACTERISTICS</text>
<text x="145.9" y="81.5">VR-Ct CHARACTERISTICS</text>
<text x="146" y="79">REVERSE VOLTAGE:VR(V)</text>
<text x="25.7" y="92.2">350</text>
<text x="61.1" y="95.3">Ta=25℃</text>
<text x="78.7" y="92.2">1000</text>
<text x="79.8" y="95.8">900</text>
<text x="134.7" y="95.7">390</text>
<text x="134.7" y="92.1">400</text>
<text x="170.6" y="95.2">Ta=25℃</text>
<text x="25.7" y="99.5">340</text>
<text x="61.2" y="100.2">n=30pcs</text>
<text x="62.3" y="97.8">IF=1A</text>
<text x="79.8" y="99.4">800</text>
<text x="114.6" y="96.1">Ta=25℃</text>
<text x="114.7" y="101.1">n=30pcs</text>
<text x="114.8" y="98.6">VR=20V</text>
<text x="134.7" y="99.3">380</text>
<text x="171.1" y="97.9">f=1MHz</text>
<text x="171.4" y="100.4">VR=0V</text>
<text x="25.7" y="106.8">330</text>
<text x="79.8" y="106.7">600</text>
<text x="79.8" y="103">700</text>
<text x="134.7" y="106.6">360</text>
<text x="134.7" y="103">370</text>
<text x="170.8" y="103">n=10pcs</text>
<text x="44.7" y="114">AVE:311.1mV</text>
<text x="79.8" y="113.9">400</text>
<text x="79.8" y="110.2">500</text>
<text x="134.7" y="113.8">340</text>
<text x="134.7" y="110.2">350</text>
<text x="25.7" y="114.1">320</text>
<text x="79.8" y="117.5">300</text>
<text x="133.3" y="118.5" transform="rotate(-90 133.3 118.5)">TERMINALS:Ct(pF)</text>
<text x="134.7" y="117.4">330</text>
<text x="21.3" y="123.3" transform="rotate(-90 21.3 123.3)">FORWARD VOLTAGE:VF(mV)</text>
<text x="25.7" y="121.4">310</text>
<text x="77.6" y="122.2" transform="rotate(-90 77.6 122.2)">REVERSE CURRENT:IR(uA)</text>
<text x="79.8" y="124.7">100</text>
<text x="79.8" y="121.2">200</text>
<text x="100.6" y="123.5">AVE:283.1uA</text>
<text x="130.7" y="121.8" transform="rotate(-90 130.7 121.8)">CAPACITANCE BETWEEN</text>
<text x="134.7" y="124.7">310</text>
<text x="134.7" y="121.1">320</text>
<text x="154.8" y="122.2">AVE:351.2pF</text>
<text x="25.7" y="128.8">300</text>
<text x="82" y="128.4">0</text>
<text x="134.7" y="128.4">300</text>
<text x="40" y="136">VF DISPERSION MAP</text>
<text x="95.3" y="136.2">IR DISPERSION MAP</text>
<text x="148.9" y="136.2">Ct DISPERSION MAP</text>
<text x="81.2" y="147.6">30</text>
<text x="134.9" y="147.5">100</text>
<text x="53.2" y="155">Ifsm</text>
<text x="66.4" y="153.8">1cyc</text>
<text x="81.2" y="153.6">25</text>
<text x="115.5" y="150.5">Ta=25℃</text>
<text x="116" y="153">IF=0.5A</text>
<text x="116.7" y="155.4">IR=1A</text>
<text x="156.3" y="153.4">Ifsm</text>
<text x="60.3" y="159.9">8.3ms</text>
<text x="81.2" y="159.6">20</text>
<text x="114.5" y="157.9">Irr=0.25*IR</text>
<text x="115.7" y="160.4">n=10pcs</text>
<text x="164" y="158.2">8.3ms</text>
<text x="167.6" y="161.1">1cyc</text>
<text x="171.1" y="158.2">8.3ms</text>
<text x="81.2" y="165.6">15</text>
<text x="136" y="165.6">50</text>
<text x="17.9" y="171.2" transform="rotate(-90 17.9 171.2)">PEAK SURGE</text>
<text x="81.2" y="171.5">10</text>
<text x="130.8" y="171.3" transform="rotate(-90 130.8 171.3)">PEAK SURGE</text>
<text x="20.5" y="178.6" transform="rotate(-90 20.5 178.6)">FORWARD CURRENT:IFSM(A)</text>
<text x="48.9" y="178.9">AVE:65.0A</text>
<text x="82.3" y="177.5">5</text>
<text x="100.4" y="178.6">AVE:11.7ns</text>
<text x="133.4" y="178.8" transform="rotate(-90 133.4 178.8)">FORWARD CURRENT:IFSM(A)</text>
<text x="77.6" y="180.8" transform="rotate(-90 77.6 180.8)">REVERSE RECOVERY TIME:trr(ns)</text>
<text x="82.3" y="183.6">0</text>
<text x="137.1" y="183.7">0</text>
<text x="40" y="191.3">IFSM DISRESION MAP</text>
<text x="94.7" y="189.5">trr DISPERSION MAP</text>
<text x="139.2" y="186.5">1</text>
<text x="143.2" y="191.9">IFSM-CYCLE CHARACTERISTICS</text>
<text x="148.9" y="189.3">NUMBER OF CYCLES</text>
<text x="159.1" y="186.5">10</text>
<text x="178.9" y="186.5">100</text>
<text x="25.8" y="202.8">150</text>
<text x="79.4" y="203.4">1000</text>
<text x="137.1" y="202">1</text>
<text x="55" y="209.1">Ifsm</text>
<text x="90.3" y="207.3">Mounted on epoxy board</text>
<text x="135.5" y="209.1">0.8</text>
<text x="25.8" y="214.8">100</text>
<text x="62.7" y="211.2">t</text>
<text x="80.5" y="215.2">100</text>
<text x="116.8" y="210.9">Rth(j-a)</text>
<text x="117.3" y="221.3">Rth(j-c)</text>
<text x="135.5" y="216.2">0.6</text>
<text x="156.3" y="217.3">D=1/2</text>
<text x="175.5" y="221.2">DC</text>
<text x="19.2" y="226.2" transform="rotate(-90 19.2 226.2)">PEAK SURGE</text>
<text x="26.9" y="226.8">50</text>
<text x="77.3" y="225.6" transform="rotate(-90 77.3 225.6)">TRANSIENT</text>
<text x="81.6" y="227.2">10</text>
<text x="135.5" y="223.4">0.4</text>
<text x="143.8" y="223.3">Sin(θ＝180)</text>
<text x="21.8" y="233.8" transform="rotate(-90 21.8 233.8)">FORWARD CURRENT:IFSM(A)</text>
<text x="131.3" y="228.6" transform="rotate(-90 131.3 228.6)">FORWARD POWER</text>
<text x="133.9" y="228.8" transform="rotate(-90 133.9 228.8)">DISSIPATION:Pf(W)</text>
<text x="135.5" y="230.5">0.2</text>
<text x="28.1" y="238.8">0</text>
<text x="79.8" y="236.7" transform="rotate(-90 79.8 236.7)">THAERMAL IMPEDANCE:Rth (℃/W)</text>
<text x="82.7" y="239">1</text>
<text x="137.1" y="237.7">0</text>
<text x="29.5" y="241.7">0.1</text>
<text x="43.9" y="241.7">1</text>
<text x="45.4" y="243.6">TIME:t(ms)</text>
<text x="57.1" y="241.7">10</text>
<text x="70.2" y="241.7">100</text>
<text x="82.9" y="241.8">0.001</text>
<text x="97.5" y="241.8">0.1</text>
<text x="100.6" y="243.6">TIME:t(s)</text>
<text x="111.2" y="241.8">10</text>
<text x="123.5" y="241.8">1000</text>
<text x="139.3" y="240.5">0</text>
<text x="145.7" y="245.8">FORWARD CURRENT：Io(A)</text>
<text x="148.3" y="243.2">AVERAGE RECTIFIED</text>
<text x="148.8" y="240.5">0.5</text>
<text x="159.9" y="240.5">1</text>
<text x="169.4" y="240.5">1.5</text>
<text x="180.5" y="240.5">2</text>
<text x="37.3" y="246">IFSM-t CHARACTERISTICS</text>
<text x="92.5" y="246">Rth-t CHARACTERISTICS</text>
<text x="146.4" y="248.2">Io-Pf CHARACTERISTICS</text>
</g>
<g font-size="1.8">
<text x="27.1" y="147">150</text>
<text x="27.1" y="159.2">100</text>
<text x="28" y="171.4">50</text>
<text x="29" y="183.6">0</text>
<text x="92.6" y="224.8">IM=100mA</text>
<text x="106.9" y="224.8">IF=1A</text>
<text x="96.5" y="232.7">1ms</text>
<text x="102.4" y="232.2">time</text>
<text x="99.1" y="237">300us</text>
</g>
</svg>
